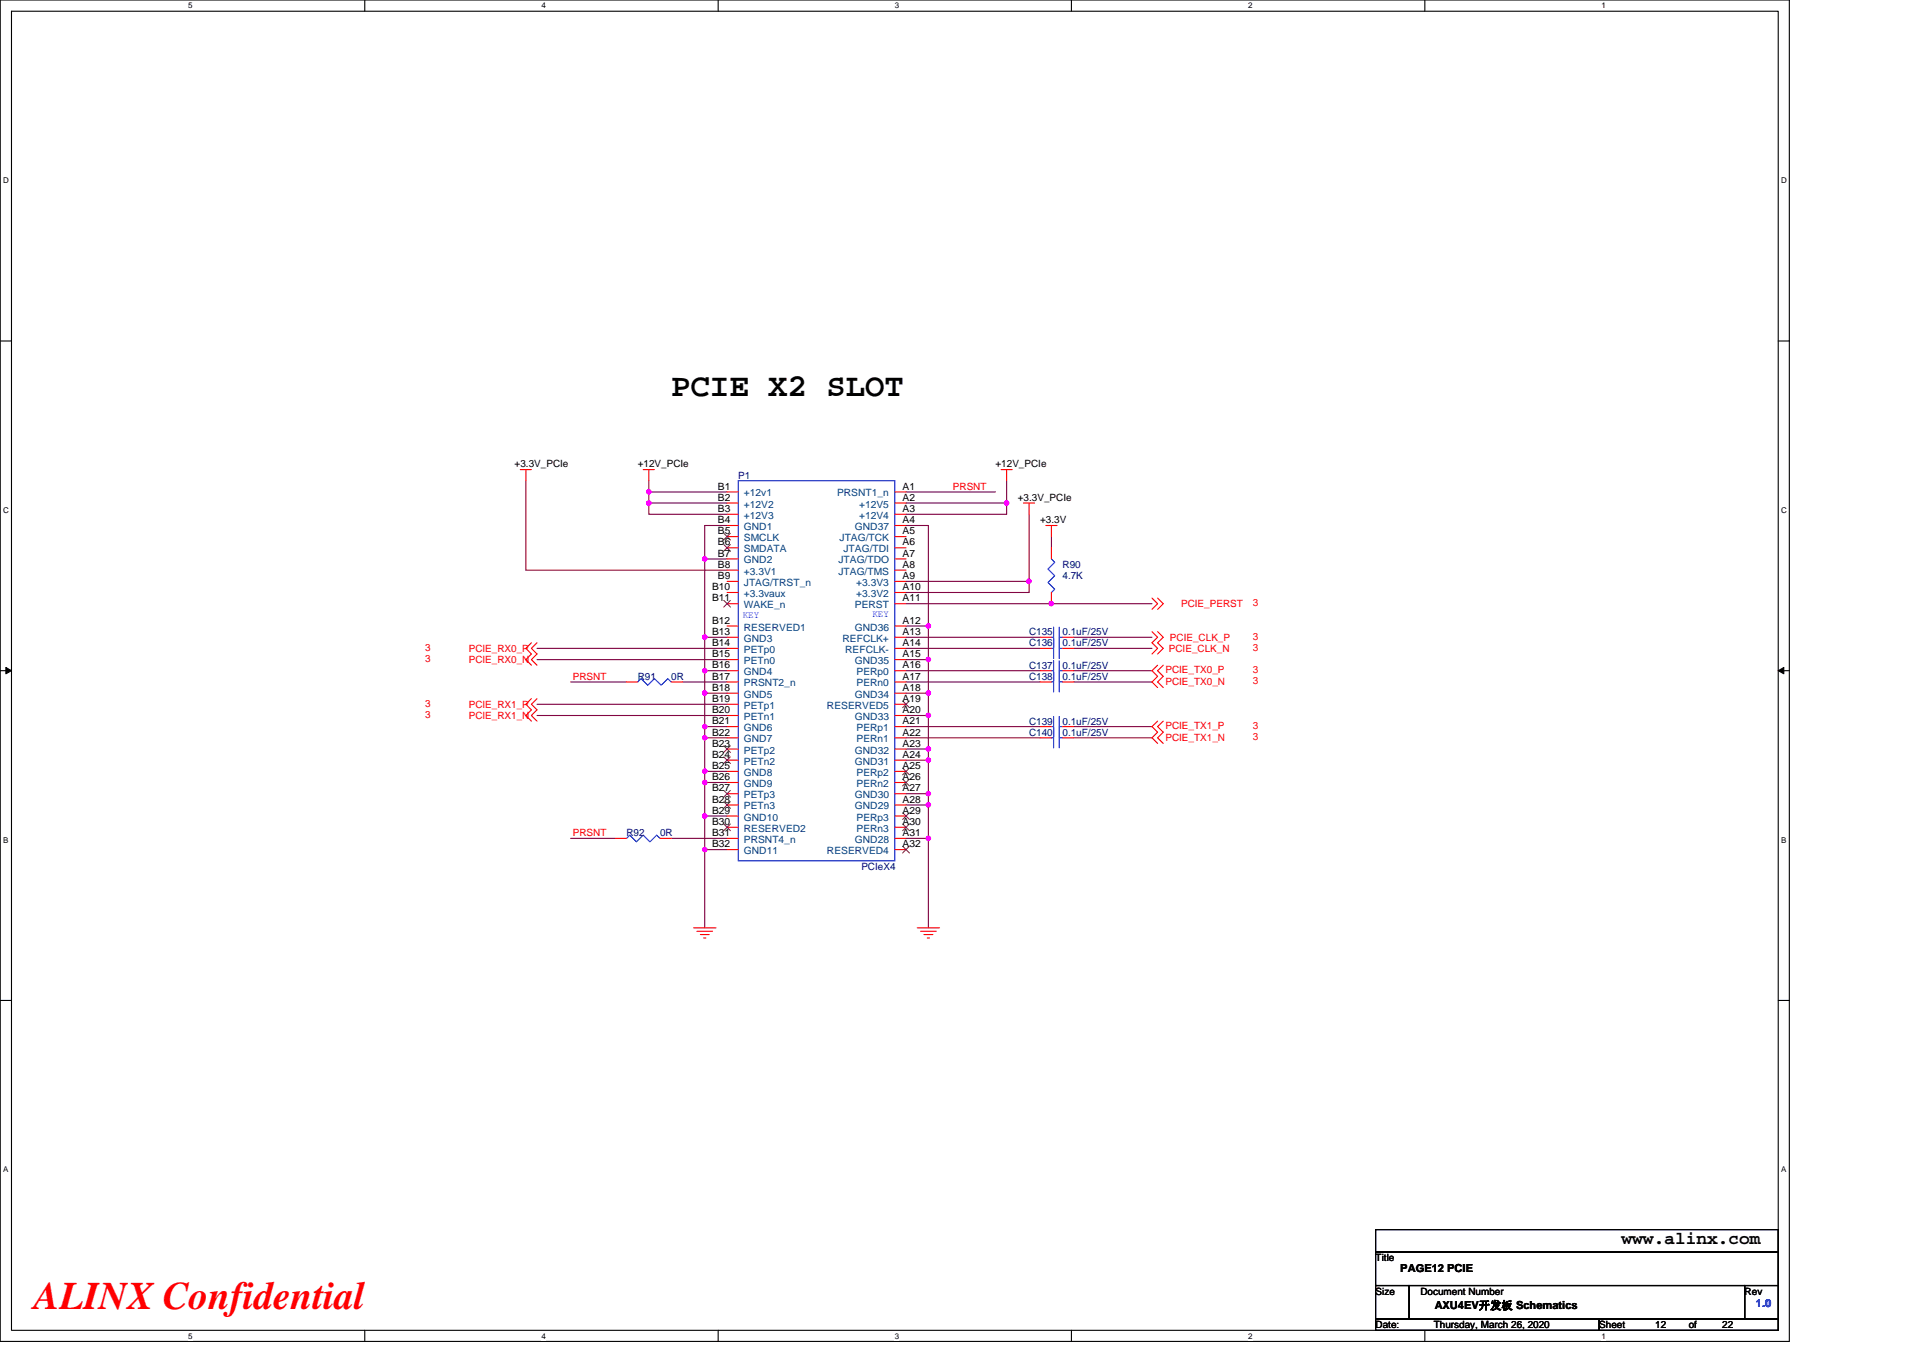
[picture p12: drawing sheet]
<svg xmlns="http://www.w3.org/2000/svg" width="297mm" height="210mm" viewBox="0 0 297 210" stroke-linecap="round" stroke-linejoin="round" font-family="sans-serif">
<path d="M0 0h276.4v207.3h-276.4zM1.8 1.7h272.9v203.8h-272.9z" fill="none" stroke="#000" stroke-width=".17"/>
<g fill="#fff">
<path d="M29.1 .2h.6v1.4h-.6z"/>
<path d="M29.1 205.7h.6v1.4h-.6z"/>
</g>
<path d="M56.3 0v1.7M56.3 205.5v1.8" fill="none" stroke="#000" stroke-width=".17"/>
<g fill="#fff">
<path d="M83.6 .2h.7v1.4h-.7z"/>
<path d="M83.6 205.7h.7v1.4h-.7z"/>
</g>
<path d="M110.9 0v1.7M110.9 205.5v1.8" fill="none" stroke="#000" stroke-width=".17"/>
<g fill="#fff">
<path d="M138.2 .2h.7v1.4h-.7z"/>
<path d="M138.2 205.7h.7v1.4h-.7z"/>
</g>
<path d="M165.5 0v1.7M165.5 205.5v1.8" fill="none" stroke="#000" stroke-width=".17"/>
<g fill="#fff">
<path d="M192.8 .2h.6v1.4h-.6z"/>
<path d="M192.8 205.7h.6v1.4h-.6z"/>
</g>
<path d="M220.1 0v1.7M220.1 205.5v1.8" fill="none" stroke="#000" stroke-width=".17"/>
<g fill="#fff">
<path d="M247.4 .2h.6v1.4h-.6z"/>
<path d="M247.4 205.7h.6v1.4h-.6z"/>
<path d="M.5 27.2h.8v1.4h-.8z"/>
<path d="M275.1 27.2h.9v1.4h-.9z"/>
<path d="M.5 78.1h.8v1.4h-.8z"/>
<path d="M275.1 78.1h.9v1.4h-.9z"/>
</g>
<path d="M0 52.7h1.8M274.7 52.7h1.7" fill="none" stroke="#000" stroke-width=".17"/>
<g fill="#fff">
<path d="M.5 129.1h.8v1.4h-.8z"/>
<path d="M275.1 129.1h.8v1.4h-.8z"/>
</g>
<path d="M0 103.6h1.8M274.7 103.6h1.7" fill="none" stroke="#000" stroke-width=".17"/>
<path d="M.9 103.1l.9 .5-.9 .5zM274.7 103.6l.8-.5v1z" fill="#000" stroke="#000" stroke-width=".15"/>
<g fill="#fff">
<path d="M.5 180h.8v1.4h-.8z"/>
<path d="M275.1 180h.8v1.4h-.8z"/>
</g>
<path d="M0 154.6h1.8M274.7 154.6h1.7M212.5 190h62.2v3.5h-62.2zM212.5 193.5h62.2v5.1h-62.2zM212.5 198.6h5.2v5.2h-5.2zM217.7 198.6h51.8v5.2h-51.8zM269.5 198.6h5.2v5.2h-5.2zM212.5 203.8h34.5v1.7h-34.5zM247 203.8h27.7v1.7h-27.7z" fill="none" stroke="#000" stroke-width=".17"/>
<g fill="none" stroke="#800040" stroke-width=".17">
<path d="M81.2 74.3v13.8h31.1M100.2 74.3v1.7M100.2 76v1.7M100.2 76h12.1M100.2 77.7h12.1M100.2 77.7v1.8h12.1M140 76h13.8M140 77.7h15.5M155.5 74.3v3.4M155.5 77.7v1.8h-15.5M159 79.5v10.3M108.9 86.4h3.4"/>
<path d="M108.9 98.5h3.4M108.9 86.4v12.1M108.9 98.5v5.1M112.3 81.2h-3.4v5.2M140 96.7h3.4M140 93.3h37.9M140 89.8h19M140 98.5h20.7M140 81.2h3.4v15.5M143.4 96.7v5.2M159 89.8v1.7h-19M162.4 82.9v1.7"/>
<path d="M165.9 98.5h12M82.9 108.8h29.4M82.9 110.6h29.4M82.9 100.2h29.4M82.9 101.9h29.4M88.1 105.4h8.7M105.4 105.4h6.9M108.9 103.6h3.4M108.9 107.1h3.4M108.9 112.3h3.4M108.9 114h3.4M108.9 119.2h3.4"/>
<path d="M108.9 103.6v3.5M108.9 107.1v5.2M108.9 112.3v1.7M108.9 114v5.2M108.9 119.2v1.7M140 101.9h3.4M140 107.1h3.4M140 110.6h3.4M140 115.7h3.4M140 117.5h3.4M140 105.4h20.7M140 103.6h20.7"/>
<path d="M140 114h20.7M140 112.3h20.7M140 100.2h20.7M143.4 101.9v5.2M143.4 107.1v3.5M143.4 110.6v5.1M143.4 115.7v1.8M143.4 117.5v5.1M165.9 100.2h12M165.9 105.4h12M165.9 103.6h12M165.9 112.3h12"/>
<path d="M165.9 114h12M88.1 129.5h6.9M103.7 129.5h8.6M108.9 120.9h3.4M108.9 126.1h3.4M108.9 131.3h3.4M108.9 120.9v5.2M108.9 126.1v5.2M108.9 131.3v12.1M140 122.6h3.4M140 124.4h3.4M140 129.5h3.4"/>
<path d="M143.4 122.6v1.8M143.4 124.4v5.1M143.4 129.5v13.9"/>
</g>
<g fill="#f0f" stroke="#f0f" stroke-width=".17">
<circle cx="162.4" cy="93.3" r=".34"/>
<circle cx="143.4" cy="107.1" r=".34"/>
<circle cx="143.4" cy="101.9" r=".34"/>
<circle cx="143.4" cy="110.5" r=".34"/>
<circle cx="143.4" cy="115.7" r=".34"/>
<circle cx="143.4" cy="117.5" r=".34"/>
<circle cx="143.4" cy="122.6" r=".33"/>
<circle cx="143.4" cy="124.4" r=".34"/>
<circle cx="143.4" cy="129.5" r=".34"/>
<circle cx="100.2" cy="76" r=".34"/>
<circle cx="100.2" cy="77.7" r=".34"/>
<circle cx="143.4" cy="96.7" r=".33"/>
<circle cx="155.5" cy="77.7" r=".34"/>
<circle cx="108.9" cy="86.4" r=".34"/>
<circle cx="108.9" cy="98.4" r=".34"/>
<circle cx="108.9" cy="107.1" r=".34"/>
<circle cx="108.9" cy="103.6" r=".34"/>
<circle cx="108.9" cy="112.3" r=".34"/>
<circle cx="108.9" cy="114" r=".33"/>
<circle cx="108.9" cy="120.9" r=".34"/>
<circle cx="108.9" cy="119.2" r=".34"/>
<circle cx="108.9" cy="131.3" r=".33"/>
<circle cx="108.9" cy="126.1" r=".34"/>
<circle cx="158.9" cy="89.8" r=".34"/>
</g>
<g fill="none" stroke="#f00" stroke-width=".17">
<path d="M80.4 72.6h1.7M81.2 72.6v1.7M99.4 72.6h1.7M100.2 72.6v1.7M112.3 76h1.7M112.3 77.7h1.7M112.3 79.5h1.7M138.2 76h1.8M138.2 77.7h1.8M138.2 79.5h1.8M154.6 72.6h1.8M155.5 72.6v1.7"/>
<path d="M158.1 77.7h1.7M159 77.7v1.8M82.1 99.3l-.9 .9 .9 .8-.9 .9 .9 .9M82.9 99.3l-.8 .9 .8 .8-.8 .9 .8 .9M112.3 81.2h1.7M112.3 82.9h1.7M112.3 84.6h1.7M112.3 86.4h1.7M112.3 88.1h1.7M112.3 89.8h1.7M112.3 91.5h1.7M112.3 93.3h1.7"/>
<path d="M112.3 96.7h1.7M112.3 98.5h1.7M138.2 81.2h1.8M138.2 82.9h1.8M138.2 84.6h1.8M138.2 86.4h1.8M138.2 88.1h1.8M138.2 89.8h1.8M138.2 91.5h1.8M138.2 93.3h1.8M138.2 96.7h1.8M138.2 98.5h1.8"/>
<path d="M160.7 98.5h1.7M161.5 81.2h1.8M162.4 81.2v1.7M162.4 84.6v1.8M162.4 91.5v1.8M164.1 98.5h1.8M177.9 92.4l.9 .9-.9 .8M177.9 97.6l.9 .9-.9 .8 .9 .9-.9 .8M178.8 92.4l.9 .9-.9 .8M178.8 97.6l.9 .9-.9 .8 .9 .9-.9 .8M82.1 107.9l-.9 .9 .9 .9-.9 .9 .9 .8M82.9 107.9l-.8 .9 .8 .9-.8 .9 .8 .8"/>
<path d="M96.8 105.4h1.7M103.7 105.4h1.7M112.3 100.2h1.7M112.3 101.9h1.7M112.3 103.6h1.7M112.3 105.4h1.7M112.3 107.1h1.7M112.3 108.8h1.7M112.3 110.6h1.7M112.3 112.3h1.7M112.3 114h1.7M112.3 115.7h1.7"/>
<path d="M112.3 117.5h1.7M112.3 119.2h1.7M138.2 100.2h1.8M138.2 101.9h1.8M138.2 103.6h1.8M138.2 105.4h1.8M138.2 107.1h1.8M138.2 108.8h1.8M138.2 110.6h1.8M138.2 112.3h1.8M138.2 114h1.8M138.2 115.7h1.8"/>
<path d="M138.2 117.5h1.8M138.2 119.2h1.8M160.7 112.3h1.7M160.7 103.6h1.7M160.7 100.2h1.7M160.7 105.4h1.7M160.7 114h1.7M164.1 112.3h1.8M164.1 103.6h1.8M164.1 100.2h1.8M164.1 105.4h1.8M164.1 114h1.8"/>
<path d="M178.8 102.8l-.9 .8 .9 .9-.9 .9 .9 .8M178.8 111.4l-.9 .9 .9 .8-.9 .9 .9 .9M179.7 102.8l-.9 .8 .9 .9-.9 .9 .9 .8M179.7 111.4l-.9 .9 .9 .8-.9 .9 .9 .9M95 129.5h1.8M102 129.5h1.7M112.3 120.9h1.7M112.3 122.6h1.7M112.3 124.4h1.7M112.3 126.1h1.7M112.3 127.8h1.7M112.3 129.5h1.7"/>
<path d="M112.3 131.3h1.7M138.2 120.9h1.8M138.2 122.6h1.8M138.2 124.4h1.8M138.2 126.1h1.8M138.2 127.8h1.8M138.2 129.5h1.8M138.2 131.3h1.8M107.1 143.4h3.5M107.7 143.9h2.4M108.2 144.4h1.4M108.7 144.9h.3"/>
<path d="M141.7 143.4h3.4M142.2 143.9h2.4M142.7 144.4h1.4M143.2 144.9h.4"/>
</g>
<g fill="none" stroke="#00f" stroke-width=".17">
<path d="M114 74.3h24.2v58.7h-24.2zM162.4 98.5h.3M162.4 86.4l.5 .5-1 1 1 1.1-1 1 1 1-.5 .5M162.7 96.9v3.1M162.7 98.6v3.1M163.6 96.9v3.1M163.6 98.6v3.1M163.6 98.5h.5M98.5 105.4l.5-.5 1.1 1 1-1 1 1 1.1-1 .5 .5M162.4 112.3h.3M162.4 103.6h.3M162.4 100.2h.3"/>
<path d="M162.4 105.4h.3M162.4 114h.3M162.7 110.7v3.1M162.7 102.1v3.1M162.7 103.8v3.1M162.7 112.5v3M163.6 110.7v3.1M163.6 102.1v3.1M163.6 103.8v3.1M163.6 112.5v3M163.6 112.3h.5M163.6 103.6h.5"/>
<path d="M163.6 100.2h.5M163.6 105.4h.5M163.6 114h.5M96.8 129.5l.5-.5 1 1.1 1.1-1.1 1 1.1 1-1.1 .6 .5"/>
</g>
<g fill="none" stroke="#804000" stroke-width=".15">
<path d="M111.8 82.4l1 1M111.8 84.1l1 1.1M111.8 92.8l1 1M112.8 82.4l-1 1M112.8 84.1l-1 1.1M112.8 92.8l-1 1M111.8 115.2l1 1.1M111.8 116.9l1 1.1M112.8 115.2l-1 1.1M112.8 116.9l-1 1.1M139.4 108.3l1.1 1M139.4 118.7l1.1 1"/>
<path d="M140.5 108.3l-1.1 1M140.5 118.7l-1.1 1M111.8 122.1l1 1.1M111.8 123.9l1 1M111.8 127.3l1 1.1M112.8 122.1l-1 1.1M112.8 123.9l-1 1M112.8 127.3l-1 1.1M139.4 120.4l1.1 1M139.4 125.6l1.1 1M139.4 127.3l1.1 1.1M139.4 130.8l1.1 1"/>
<path d="M140.5 120.4l-1.1 1M140.5 125.6l-1.1 1M140.5 127.3l-1.1 1.1M140.5 130.8l-1.1 1"/>
</g>
<text font-size="6" fill="#f00" x="5.2" y="202.3">ALINX Confidential</text>
<text font-size="5" x="103.7" y="61.2">PCIE X2 SLOT</text>
<text font-size="2.8" x="250.5" y="192.3">www.alinx.com</text>
<g font-size="1.7">
<text x="216.3" y="196.6">PAGE12 PCIE</text>
<text x="221.7" y="202.3">AXU4EV开发板 Schematics</text>
</g>
<text font-size="1.7" fill="#00f" x="271.2" y="202">1.0</text>
<g font-size="1.5">
<text x="79.5" y="72.2">+3.3V_PCIe</text>
<text x="98.5" y="72.2">+12V_PCIe</text>
<text x="110.9" y="75.6">B1</text>
<text x="110.9" y="77.4">B2</text>
<text x="139.4" y="77.4">A2</text>
<text x="139.4" y="75.6">A1</text>
<text x="153.8" y="72.2">+12V_PCIe</text>
<text x="157.2" y="77.4">+3.3V_PCIe</text>
<text x="110.9" y="79.1">B3</text>
<text x="110.9" y="80.8">B4</text>
<text x="110.9" y="82.6">B5</text>
<text x="139.4" y="79.1">A3</text>
<text x="139.4" y="80.8">A4</text>
<text x="139.4" y="82.6">A5</text>
<text x="160.7" y="80.9">+3.3V</text>
<text x="110.9" y="84.3">B6</text>
<text x="110.9" y="86">B7</text>
<text x="110.9" y="87.7">B8</text>
<text x="110.9" y="89.5">B9</text>
<text x="139.4" y="89.5">A9</text>
<text x="139.4" y="86">A7</text>
<text x="139.4" y="87.7">A8</text>
<text x="139.4" y="84.3">A6</text>
<text x="110" y="91.2">B10</text>
<text x="110" y="92.9">B11</text>
<text x="139.4" y="91.2">A10</text>
<text x="139.4" y="92.9">A11</text>
<text x="110" y="96.4">B12</text>
<text x="110" y="98.1">B13</text>
<text x="110" y="99.8">B14</text>
<text x="110" y="101.6">B15</text>
<text x="139.4" y="96.4">A12</text>
<text x="139.4" y="101.6">A15</text>
<text x="139.4" y="98.1">A13</text>
<text x="139.4" y="99.8">A14</text>
<text x="110" y="103.3">B16</text>
<text x="110" y="105">B17</text>
<text x="110" y="106.7">B18</text>
<text x="139.4" y="106.7">A18</text>
<text x="139.4" y="103.3">A16</text>
<text x="139.4" y="105">A17</text>
<text x="110" y="108.5">B19</text>
<text x="110" y="110.2">B20</text>
<text x="110" y="111.9">B21</text>
<text x="110" y="113.6">B22</text>
<text x="139.4" y="110.2">A20</text>
<text x="139.4" y="108.5">A19</text>
<text x="139.4" y="111.9">A21</text>
<text x="139.4" y="113.6">A22</text>
<text x="110" y="115.4">B23</text>
<text x="110" y="117.1">B24</text>
<text x="110" y="118.8">B25</text>
<text x="139.4" y="115.4">A23</text>
<text x="139.4" y="117.1">A24</text>
<text x="139.4" y="118.8">A25</text>
<text x="110" y="120.5">B26</text>
<text x="110" y="122.3">B27</text>
<text x="110" y="124">B28</text>
<text x="110" y="125.7">B29</text>
<text x="139.4" y="122.3">A27</text>
<text x="139.4" y="124">A28</text>
<text x="139.4" y="120.5">A26</text>
<text x="139.4" y="125.7">A29</text>
<text x="110" y="127.5">B30</text>
<text x="110" y="129.2">B31</text>
<text x="110" y="130.9">B32</text>
<text x="139.4" y="129.2">A31</text>
<text x="139.4" y="130.9">A32</text>
<text x="139.4" y="127.5">A30</text>
<text x="212.5" y="194.9">Title</text>
<text x="212.5" y="200">Size</text>
<text x="219.4" y="200">Document Number</text>
<text x="269.5" y="200">Rev</text>
<text x="212.5" y="205.2">Date:</text>
<text x="221.5" y="205.2">Thursday, March 26, 2020</text>
<text x="247" y="205.2">Sheet</text>
<text x="255.7" y="205.2">12</text>
<text x="260.9" y="205.2">of</text>
<text x="266" y="205.2">22</text>
</g>
<g font-size="1.5" fill="#000080">
<text x="114" y="74">P1</text>
<text x="164.1" y="87.8">R90</text>
<text x="164.1" y="89.5">4.7K</text>
<text x="159" y="98.1">C135</text>
<text x="159" y="99.9">C136</text>
<text x="164.1" y="98.1">0.1uF/25V</text>
<text x="164.1" y="99.9">0.1uF/25V</text>
<text x="98.5" y="105">R91</text>
<text x="103.7" y="105">0R</text>
<text x="159" y="103.3">C137</text>
<text x="159" y="105">C138</text>
<text x="164.1" y="103.3">0.1uF/25V</text>
<text x="164.1" y="105">0.1uF/25V</text>
<text x="159" y="112">C139</text>
<text x="159" y="113.7">C140</text>
<text x="164.1" y="112">0.1uF/25V</text>
<text x="164.1" y="113.7">0.1uF/25V</text>
<text x="96.8" y="129.2">R92</text>
<text x="102" y="129.2">0R</text>
<text x="133.1" y="134.4">PCIeX4</text>
</g>
<g font-size="1.5" fill="#004080">
<text x="114.9" y="76.7">+12v1</text>
<text x="129.3" y="76.7">PRSNT1_n</text>
<text x="114.9" y="78.4">+12V2</text>
<text x="114.9" y="80.2">+12V3</text>
<text x="114.9" y="81.9">GND1</text>
<text x="114.9" y="83.6">SMCLK</text>
<text x="129.7" y="83.6">JTAG/TCK</text>
<text x="132.1" y="81.9">GND37</text>
<text x="132.7" y="78.4">+12V5</text>
<text x="132.7" y="80.2">+12V4</text>
<text x="114.9" y="85.3">SMDATA</text>
<text x="114.9" y="87.1">GND2</text>
<text x="114.9" y="88.8">+3.3V1</text>
<text x="129.5" y="87.1">JTAG/TDO</text>
<text x="129.5" y="88.8">JTAG/TMS</text>
<text x="130.3" y="85.3">JTAG/TDI</text>
<text x="114.9" y="90.5">JTAG/TRST_n</text>
<text x="114.9" y="92.2">+3.3vaux</text>
<text x="114.9" y="94">WAKE_n</text>
<text x="132.1" y="94">PERST</text>
<text x="132.2" y="90.5">+3.3V3</text>
<text x="132.2" y="92.2">+3.3V2</text>
<text x="114.9" y="97.4">RESERVED1</text>
<text x="114.9" y="99.2">GND3</text>
<text x="114.9" y="100.9">PETp0</text>
<text x="130.2" y="99.2">REFCLK+</text>
<text x="130.6" y="100.9">REFCLK-</text>
<text x="132.1" y="97.4">GND36</text>
<text x="114.9" y="102.6">PETn0</text>
<text x="114.9" y="104.3">GND4</text>
<text x="114.9" y="106.1">PRSNT2_n</text>
<text x="114.9" y="107.8">GND5</text>
<text x="132.1" y="102.6">GND35</text>
<text x="132.1" y="107.8">GND34</text>
<text x="132.3" y="104.3">PERp0</text>
<text x="132.3" y="106.1">PERn0</text>
<text x="114.9" y="109.5">PETp1</text>
<text x="114.9" y="111.3">PETn1</text>
<text x="114.9" y="113">GND6</text>
<text x="127.7" y="109.5">RESERVED5</text>
<text x="132.1" y="111.3">GND33</text>
<text x="132.3" y="113">PERp1</text>
<text x="114.9" y="114.7">GND7</text>
<text x="114.9" y="116.4">PETp2</text>
<text x="114.9" y="118.2">PETn2</text>
<text x="114.9" y="119.9">GND8</text>
<text x="132.1" y="116.4">GND32</text>
<text x="132.1" y="118.2">GND31</text>
<text x="132.3" y="114.7">PERn1</text>
<text x="132.3" y="119.9">PERp2</text>
<text x="114.9" y="121.6">GND9</text>
<text x="114.9" y="123.3">PETp3</text>
<text x="114.9" y="125.1">PETn3</text>
<text x="132.1" y="123.3">GND30</text>
<text x="132.1" y="125.1">GND29</text>
<text x="132.3" y="121.6">PERn2</text>
<text x="114.9" y="126.8">GND10</text>
<text x="114.9" y="128.5">RESERVED2</text>
<text x="114.9" y="130.2">PRSNT4_n</text>
<text x="114.9" y="132">GND11</text>
<text x="127.7" y="132">RESERVED4</text>
<text x="132.1" y="130.2">GND28</text>
<text x="132.3" y="126.8">PERp3</text>
<text x="132.3" y="128.5">PERn3</text>
</g>
<g font-size="1.5" fill="#f00">
<text x="147.2" y="75.7">PRSNT</text>
<text x="182.4" y="93.8">PCIE_PERST</text>
<text x="193.5" y="93.6">3</text>
<text x="65.7" y="100.5">3</text>
<text x="72.4" y="100.7">PCIE_RX0_P</text>
<text x="180.5" y="100.7">PCIE_CLK_N</text>
<text x="180.7" y="99">PCIE_CLK_P</text>
<text x="193.5" y="98.8">3</text>
<text x="193.5" y="100.5">3</text>
<text x="65.7" y="102.3">3</text>
<text x="72.4" y="102.4">PCIE_RX0_N</text>
<text x="88.5" y="105">PRSNT</text>
<text x="180" y="104">PCIE_TX0_P</text>
<text x="180" y="105.9">PCIE_TX0_N</text>
<text x="193.5" y="104">3</text>
<text x="193.5" y="105.7">3</text>
<text x="65.7" y="109.2">3</text>
<text x="65.7" y="110.9">3</text>
<text x="72.4" y="109.3">PCIE_RX1_P</text>
<text x="72.4" y="111.1">PCIE_RX1_N</text>
<text x="180" y="112.6">PCIE_TX1_P</text>
<text x="193.5" y="112.6">3</text>
<text x="180" y="114.5">PCIE_TX1_N</text>
<text x="193.5" y="114.4">3</text>
<text x="88.5" y="129.2">PRSNT</text>
</g>
<g font-size="1.5" fill="#00f">
<text x="114.7" y="95.5">KEY</text>
<text x="134.8" y="95.4">KEY</text>
</g>
<g font-size="1.2">
<text x="29.1" y="1.3">5</text>
<text x="83.6" y="1.3">4</text>
<text x="138.2" y="1.3">3</text>
<text x="192.8" y="1.3">2</text>
<text x="247.4" y="1.3">1</text>
<text x=".5" y="28.3">D</text>
<text x="275.1" y="28.3">D</text>
<text x=".5" y="79.2">C</text>
<text x="275.1" y="79.2">C</text>
<text x=".5" y="130.2">B</text>
<text x="275.1" y="130.2">B</text>
<text x=".5" y="181.1">A</text>
<text x="275.1" y="181.1">A</text>
<text x="29.1" y="206.8">5</text>
<text x="83.6" y="206.8">4</text>
<text x="138.2" y="206.8">3</text>
<text x="192.8" y="206.8">2</text>
<text x="247.4" y="206.8">1</text>
</g>
</svg>
